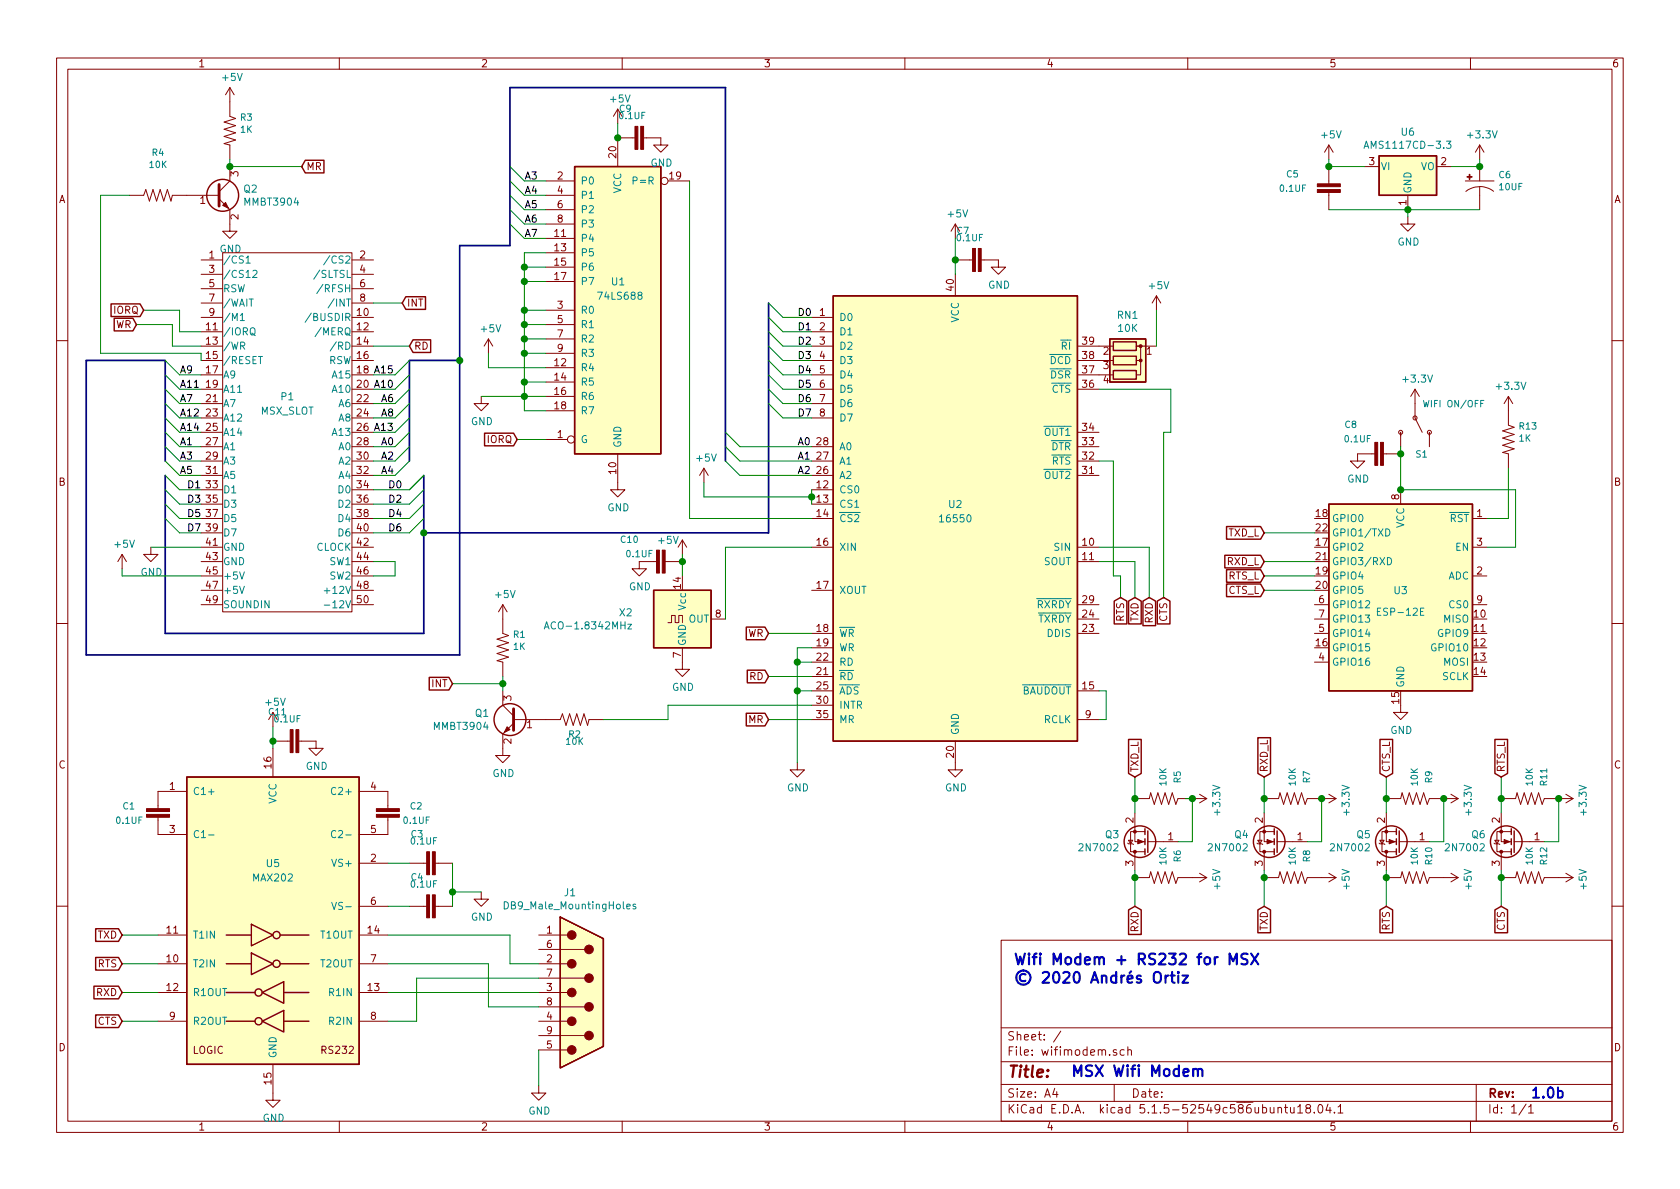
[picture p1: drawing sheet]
<svg xmlns="http://www.w3.org/2000/svg" width="297mm" height="210mm" viewBox="0 0 297 210" stroke-linecap="round" stroke-linejoin="round" font-family="sans-serif">
<g fill="none" stroke="#840000" stroke-width=".18">
<path d="M10 10.3h277v189.9h-277zM12 12.2h273v186.1h-273zM40.6 15.5v5.1l1.1 .3-2.1 .7 2.1 .6-2.1 .7 2.1 .6-2.1 .6 2.1 .7-2.1 .6 1 .2v2.6M40.6 15.5l-.7 1.3M40.6 15.5l.8 1.3M60 10.3v1.9M109.2 19.3l-.7 1.3M109.2 19.3v2.5M109.2 19.3l.8 1.3M110 10.3v1.9M160 10.3v1.9M210 10.3v1.9"/>
<path d="M260 10.3v1.9M22.9 34.5h2.5l.4-1 .6 2.1 .7-2.1 .6 2.1 .6-2.1 .7 2.1 .6-2.1 .6 2.1 .3-1.1h8.2M38.7 35.2l1.9 1.9v3.8h1.3l-1.3 1.3-1.2-1.3h1.2M40.6 29.5v2.5l-1.9 1.9M96.5 32h5.1M96.5 34.5h5.1M96.5 37.1h5.1M96.5 39.6h5.1M112.3 24.4h-3.1v5.1M113.8 24.4h3v1.2h1.3l-1.3 1.3-1.2-1.3h1.2M118.1 32h3.8M168.9 39.6v2.6"/>
<path d="M168.9 39.6l-.8 1.3M168.9 39.6l.8 1.3M234.9 25.6l-.7 1.3M234.9 25.6v2.6M234.9 29.5v3M234.9 34v3.1M234.9 25.6l.8 1.3M241.3 29.5h2.5M248.9 38.3v1.3h1.3l-1.3 1.3-1.3-1.3h1.3M248.9 34.5v2.6M254 29.5h2.5M259.1 32h5.1"/>
<path d="M259.2 33.9a4 4 0 0 1 2.4-.9v4.1M261.6 33a4.3 4.3 0 0 1 2.5 .8M261.6 25.6l-.7 1.3M261.6 25.6v2.6M261.6 29.5v2.5M261.6 25.6l.8 1.3M35.6 46h3.8M35.6 56.1h3.8M35.6 58.7h3.8M35.6 48.5h3.8M35.6 51h3.8M35.6 53.6h3.8"/>
<path d="M39.4 44.7h22.8v63.5h-22.8zM62.2 46h3.8M62.2 56.1h3.8M62.2 58.7h3.8M62.2 48.5h3.8M62.2 51h3.8M62.2 53.6h3.8M86.4 59.9l-.8 1.3M86.4 59.9v2.6M86.4 59.9l.7 1.3M96.5 42.2h5.1M96.5 44.7h5.1"/>
<path d="M96.5 47.2h5.1M96.5 49.8h5.1M96.5 54.9h5.1M96.5 57.4h5.1M96.5 59.9h5.1M143.5 56.1h3.8M143.5 58.7h3.8M168.9 46h3.1M168.9 48.5v3.8M173.5 46h3v1.2h1.3l-1.3 1.3-1.2-1.3h1.2M204.5 52.3l-.8 1.3M204.5 52.3v2.6"/>
<path d="M204.5 52.3l.7 1.3M10 60.2h2M35.6 79h3.8M35.6 61.2h3.8M35.6 76.4h3.8M35.6 68.8h3.8M35.6 66.3h3.8M35.6 63.7h3.8M35.6 71.4h3.8M35.6 73.9h3.8M62.2 79h3.8M62.2 61.2h3.8"/>
<path d="M62.2 76.4h3.8M62.2 68.8h3.8M62.2 66.3h3.8M62.2 63.7h3.8M62.2 71.4h3.8M62.2 73.9h3.8M85.1 70.1v1.3h1.3l-1.3 1.2-1.3-1.2h1.3M96.5 77.7h3.8M96.5 65h5.1M96.5 67.6h5.1M96.5 70.1h5.1M96.5 72.6h5.1"/>
<path d="M96.5 62.5h5.1M143.5 79h3.8M143.5 61.2h3.8M143.5 68.8h3.8M143.5 66.3h3.8M143.5 63.7h3.8M143.5 71.4h3.8M143.5 73.9h3.8M190.5 79h3.8M190.5 61.2h6.3M190.5 76.4h3.8M190.5 68.8h3.8"/>
<path d="M190.5 66.3h6.3M190.5 63.7h6.3M204.5 61.2h-3.6h.8v2.5h-.8h.8v2.6h-.8M247.6 76.4v2.6M250.2 68.8l-.8 1.3M250.2 68.8v5.1l1.3 2.5M250.2 68.8l.8 1.3M252.7 76.4v2.6M266.7 70.1v5.1l1 .4-2 .6 2 .6-2 .7 2 .6-2 .6 2 .7-2 .6 1 .3v2.5M266.7 70.1l-.8 1.3M266.7 70.1l.8 1.3M285 60.2h2"/>
<path d="M21.6 98l-.8 1.3M21.6 98v2.6M21.6 98l.8 1.3M26.7 96.8v1.2h1.2l-1.2 1.3-1.3-1.3h1.3M35.6 96.8h3.8M35.6 99.3h3.8M35.6 86.6h3.8M35.6 89.1h3.8M35.6 91.7h3.8M35.6 84.1h3.8M35.6 81.5h3.8M35.6 94.2h3.8"/>
<path d="M62.2 96.8h3.8M62.2 99.3h3.8M62.2 86.6h3.8M62.2 89.1h3.8M62.2 91.7h3.8M62.2 84.1h3.8M62.2 81.5h3.8M62.2 94.2h3.8M109.2 80.3v6.3h1.3l-1.3 1.3-1.3-1.3h1.3M116.1 99.3h-3.1v1.3h1.3l-1.3 1.2-1.2-1.2h1.2M117.6 99.3h3M120.6 95.5l-.7 1.3"/>
<path d="M120.6 95.5v2.5M120.6 95.5l.8 1.3M124.5 82.8l-.8 1.3M124.5 82.8v2.5M124.5 82.8l.7 1.3M143.5 96.8h3.8M143.5 86.6h3.8M143.5 89.1h3.8M143.5 91.7h3.8M143.5 84.1h3.8M143.5 81.5h3.8M190.5 96.8h3.8"/>
<path d="M190.5 99.3h3.8M190.5 84.1h3.8M190.5 81.5h3.8M243.1 80.3h-3.1v1.2h1.3l-1.3 1.3-1.2-1.3h1.2M244.6 80.3h3M247.6 86.6v2.5M260.3 96.8h2.6M260.3 91.7h2.6M10 110.3h2M35.6 104.4h3.8M35.6 106.9h3.8M35.6 101.8h3.8"/>
<path d="M62.2 104.4h3.8M62.2 106.9h3.8M62.2 101.8h3.8M88.9 106.9v5.1l1 .4-2 .6 2 .7-2 .6 2 .6-2 .7 2 .6-2 .6 1 .3v2.5M88.9 106.9l-.8 1.3M88.9 106.9l.8 1.3M118.1 110.1h.6v-1.3h.7v1.3h.6v-1.3h.6v1.3M120.6 114.5v3.9h1.3l-1.3 1.2-1.2-1.2h1.2M125.7 109.5h2.6M143.5 104.4h3.8M143.5 112h3.8M143.5 114.5h3.8"/>
<path d="M143.5 119.6h3.8M143.5 117.1h3.8M190.5 112h3.8M190.5 109.5h3.8M190.5 106.9h3.8M232.4 112h2.5M232.4 117.1h2.5M232.4 109.5h2.5M232.4 106.9h2.5M260.3 106.9h2.6M260.3 101.8h2.6M285 110.3h2"/>
<path d="M33 139.9h-5.1v3.1M48.3 126l-.8 1.2M48.3 126v2.5M48.3 132.3v5.1M48.3 126l.7 1.2M48.3 131.1h3M52.8 131.1h3.1v1.2h1.2l-1.2 1.3-1.3-1.3h1.3M63.5 139.9h5.1v3.1M88.9 122.2v2.5l1.9 1.9M90.8 127.9l-1.9 1.9v3.8h1.3l-1.3 1.3-1.3-1.3h1.3M90.8 127.2h8.3l.3-1 .7 2.1 .6-2.1 .6 2.1 .7-2.1 .6 2.1 .7-2.1 .6 2.1 .2-1.1h2.6M141 134.9v1.2h1.2l-1.2 1.3-1.3-1.3h1.3"/>
<path d="M143.5 127.2h3.8M143.5 122.2h3.8M143.5 124.7h3.8M168.9 131.1v5h1.3l-1.3 1.3-1.3-1.3h1.3M190.5 127.2h3.8M190.5 122.2h3.8M247.6 124.7v1.3h1.3l-1.3 1.2-1.2-1.2h1.2M27.9 144.5v3.1h5.1M63.5 152.6h5.1M68.6 144.5v3.1h-5.1M72.4 152.6h3M77 152.6h3"/>
<path d="M85.1 157.7v1.3h1.3l-1.3 1.3-1.3-1.3h1.3M199.4 149.1l.1 .1h.8l.1 .1M199.5 148.6h.8l-.4 .6zM200.7 143.8v5h1.7M200.7 141.2h2.5l.3-1 .6 2 .6-2 .7 2 .6-2 .6 2 .7-2 .6 2 .4-1h5.1M200.7 155.2h2.5l.3-1 .6 2 .6-2 .7 2 .6-2 .6 2 .7-2 .6 2 .4-1h5.1M200.7 150.6v3.3M202.4 147.1h-2.5v3.5h2.5M202.9 148.8h5.4M212.1 140.5l1.3 .7M212.1 154.4l1.3 .8M213.4 141.2l-1.3 .8"/>
<path d="M213.4 155.2l-1.3 .8M222.2 149.1l.2 .1h.7l.2 .1M222.4 148.6h.7l-.3 .6zM223.5 143.8v5h1.8M223.5 141.2h2.6l.2-1 .6 2 .7-2 .6 2 .7-2 .6 2 .6-2 .7 2 .3-1h5.1M223.5 155.2h2.6l.2-1 .6 2 .7-2 .6 2 .7-2 .6 2 .6-2 .7 2 .3-1h5.1M223.5 150.6v3.3M225.3 147.1h-2.5v3.5h2.5M225.8 148.8h5.3M234.9 154.4l1.3 .8M234.9 140.5l1.3 .7M236.2 155.2l-1.3 .8"/>
<path d="M236.2 141.2l-1.3 .8M243.8 149.1l.2 .1h.7l.2 .1M244 148.6h.7l-.4 .6zM245.1 143.8v5h1.8M245.1 150.6v3.3M245.1 141.2h2.5l.3-1 .6 2 .7-2 .6 2 .6-2 .7 2 .6-2 .6 2 .4-1h5.1M245.1 155.2h2.5l.3-1 .6 2 .7-2 .6 2 .6-2 .7 2 .6-2 .6 2 .4-1h5.1M246.9 147.1h-2.6v3.5h2.6M247.4 148.8h5.3M256.5 154.4l1.3 .8M256.5 140.5l1.3 .7M257.8 155.2l-1.3 .8"/>
<path d="M257.8 141.2l-1.3 .8M264.2 149.1l.1 .1h.7l.2 .1M264.3 148.6h.7l-.3 .6zM265.4 143.8v5h1.8M265.4 141.2h2.6l.2-1 .7 2 .6-2 .6 2 .7-2 .6 2 .6-2 .7 2 .3-1h5.1M265.4 155.2h2.6l.2-1 .7 2 .6-2 .6 2 .7-2 .6 2 .6-2 .7 2 .3-1h5.1M265.4 150.6v3.3M267.2 147.1h-2.5v3.5h2.5M267.7 148.8h5.3M276.9 140.5l1.2 .7M276.9 154.4l1.2 .8M278.1 141.2l-1.2 .8"/>
<path d="M278.1 155.2l-1.2 .8M10 160.2h2M27.9 165.3h5.1M27.9 170.4h5.1M27.9 175.5h5.1M63.5 165.3h5.1M63.5 170.4h5.1M63.5 175.5h5.1M63.5 160.3h5.1M72.4 160.3h3M77 160.3h3M95.2 165.3h5.1"/>
<path d="M95.2 167.9h8.2M95.2 170.4h5.1M95.2 173h8.2M95.2 175.5h5.1M95.2 178h8.2M177 166.3h108v32h-108zM285 160.2h2M27.9 180.6h5.1M48.3 188.2v6.4h1.2l-1.2 1.2-1.3-1.2h1.3M60 198.3v1.9M63.5 180.6h5.1M95.2 192v1.3h1.3l-1.3 1.3-1.2-1.3h1.2"/>
<path d="M95.2 180.6h5.1M95.2 183.1h8.2M95.2 185.7h5.1M110 198.3v1.9M160 198.3v1.9M177 194.8h108M177 191.8h108M177 187.8h108M177 181.8h108M186.5 192.5l-.4 1h1M186.8 193v1M187.6 182.3l-1.3 2"/>
<path d="M197 191.8v3M197.4 185.7a.37 .37 0 0 0-.6 .1l.1 .2 .5 .2 .1 .1-.2 .3-.5-.1M198.8 185.7l-.5-.1-.3 .3 .1 .6 .2 .1 .5-.1M199.4 185.7h.1a.37 .37 0 0 1 .6 .1v.8M199.4 185.1v1.5M210 198.3v1.9M226 196l.2-.2 .3 .1 .1 .9M227.1 195.8h.6M227.3 195.3v1.3l.4 .2M228.2 195.8v.9l.4 .1 .2-.1M228.8 195.8v1M229.4 195.8l.5-.5v1.5"/>
<path d="M229.4 196.8h.9M231.2 196l-.3-.2v-.3a.48 .48 0 0 1 .7-.1l.1 .2-.1 .3-.6 .1-.1 .3v.4l.3 .1 .4-.1 .1-.2v-.2l-.3-.3M232.4 196.7v.1M233.1 195.5l.3-.2a.8 .8 0 0 1 .5 .8 .8 .8 0 0 1-.5 .7l-.3-.1-.1-.4zM234.8 195.2l-.4 1.1h1M235.2 195.8v1M235.9 196.7v.1M236.6 195.8l.4-.5v1.5M236.6 196.8h.8M260 198.3v1.9M261 191.8v6.5M269.8 195.2l-1.2 2"/>
<path d="M270.3 195.8l.4-.5v1.5M270.3 196.8h.8"/>
<circle cx="117.5" cy="32" r=".63"/>
<circle cx="101" cy="77.7" r=".63"/>
<circle cx="247.6" cy="76.4" r=".36"/>
<circle cx="250.2" cy="73.9" r=".36"/>
<circle cx="252.7" cy="76.4" r=".36"/>
</g>
<g fill="#840000" stroke="#840000" stroke-width=".18">
<path d="M259.4 31.2h.9v.1h-.9z"/>
<path d="M259.8 30.8h.1v.9h-.1z"/>
<path d="M232.9 33.5h4.1v.5h-4.1z"/>
<path d="M232.9 32.5h4.1v.5h-4.1z"/>
<path d="M66.5 144h4.1v.5h-4.1z"/>
<path d="M66.5 143h4.1v.5h-4.1z"/>
<path d="M76.5 150.6h.5v4.1h-.5z"/>
<path d="M75.4 150.6h.5v4.1h-.5z"/>
<path d="M76.5 158.2h.5v4.1h-.5z"/>
<path d="M75.4 158.2h.5v4.1h-.5z"/>
<path d="M113.3 22.3h.5v4.1h-.5z"/>
<path d="M112.3 22.3h.5v4.1h-.5z"/>
<path d="M52.3 129h.5v4.1h-.5z"/>
<path d="M51.3 129h.5v4.1h-.5z"/>
<path d="M173 43.9h.5v4.1h-.5z"/>
<path d="M172 43.9h.5v4.1h-.5z"/>
<path d="M245.6 148.5l1 .3-1 .4z"/>
<path d="M201.2 148.5l1 .3-1 .4z"/>
<path d="M224 148.5l1 .3-1 .4z"/>
<path d="M265.9 148.5l1.1 .3-1.1 .4z"/>
<path d="M89.7 128.5l.5 .5-1 .5z"/>
<path d="M39.9 35.8l.5 1-1-.5z"/>
<path d="M25.9 144h4.1v.5h-4.1z"/>
<path d="M25.9 143h4.1v.5h-4.1z"/>
<path d="M244.1 78.2h.5v4.1h-.5z"/>
<path d="M243.1 78.2h.5v4.1h-.5z"/>
<path d="M117.1 97.3h.5v4h-.5z"/>
<path d="M116.1 97.3h.5v4h-.5z"/>
<circle cx="101.1" cy="165.3" r=".76"/>
<circle cx="101.1" cy="170.4" r=".76"/>
<circle cx="101.1" cy="175.5" r=".76"/>
<circle cx="101.1" cy="180.6" r=".76"/>
<circle cx="101.1" cy="185.7" r=".76"/>
<circle cx="104.1" cy="167.9" r=".76"/>
<circle cx="104.1" cy="173" r=".76"/>
<circle cx="104.1" cy="178" r=".76"/>
<circle cx="104.1" cy="183.1" r=".76"/>
<circle cx="201.7" cy="61.2" r=".25"/>
<circle cx="201.7" cy="63.7" r=".25"/>
<circle cx="245.1" cy="147.1" r=".25"/>
<circle cx="245.1" cy="150.6" r=".25"/>
<circle cx="200.7" cy="147.1" r=".25"/>
<circle cx="200.7" cy="150.6" r=".25"/>
<circle cx="223.5" cy="147.1" r=".25"/>
<circle cx="223.5" cy="150.6" r=".25"/>
<circle cx="265.4" cy="147.1" r=".25"/>
<circle cx="265.4" cy="150.6" r=".25"/>
</g>
<g fill="#ffffc2" stroke="#ffffc2" stroke-width=".18">
<path d="M243.8 27.6h10.2v6.9h-10.2z"/>
<path d="M99.1 162.2l7.6 3.8v19l-7.6 3.8z"/>
<path d="M147.3 52.3h43.2v78.8h-43.2z"/>
<path d="M196.2 59.9h6.4v7.7h-6.4z"/>
<path d="M115.6 104.4h10.1v10.1h-10.1z"/>
<path d="M234.9 89.1h25.4v33.1h-25.4z"/>
<path d="M33 137.4h30.5v50.8h-30.5z"/>
<path d="M101.6 29.5h15.2v50.8h-15.2z"/>
</g>
<g fill="none" stroke="#840000" stroke-width=".25">
<path d="M54 28.3h3.3v2.3h-3.3l-.7-1.1zM101.6 29.5h15.2v50.8h-15.2zM243.8 27.6h10.2v6.9h-10.2zM19.6 53.7h5.2l.6 1.2-.6 1.1h-5.2zM20.2 56.3h3.3l.6 1.1-.6 1.1h-3.3zM71.8 52.5h3.4v2.2h-3.4l-.7-1.1zM147.3 52.3h43.2v78.8h-43.2zM196.2 59.9h6.4v7.7h-6.4zM73 60.1h3.1v2.2h-3.1l-.6-1.1zM85.7 76.6h5.1l.6 1.1-.6 1.1h-5.1zM196.8 60.4h4.1v1.6h-4.1zM196.8 63h4.1v1.5h-4.1z"/>
<path d="M196.8 65.5h4.1v1.6h-4.1zM216.6 98.2h6.3l.6 1.1-.6 1.1h-6.3zM216.9 93.1h6l.6 1.1-.6 1.1h-6zM234.9 89.1h25.4v33.1h-25.4zM75.9 119.8h3.5l.6 1.1-.6 1.1h-3.5zM115.6 104.4h10.1v10.1h-10.1zM132 110.9h3.3l.6 1.1-.6 1.1h-3.3zM132.1 118.5h3.2l.6 1.1-.6 1.1h-3.2zM197 106.3l1.1-.6 1.1 .6v4h-2.2zM199.5 106.3l1.2-.6 1.1 .6v4h-2.3zM202.1 106.3l1.1-.6 1.1 .6v4.3h-2.2zM204.6 106.3l1.1-.6 1.2 .6v4h-2.3z"/>
<path d="M216.9 103.3h6l.6 1.1-.6 1.1h-6zM216.9 100.7h6l.6 1.1-.6 1.2h-6zM33 137.4h30.5v50.8h-30.5zM132 126.1h3.3l.6 1.1-.6 1.2h-3.3zM199.5 130.8h2.3v6l-1.1 .6-1.2-.6zM222.4 130.4h2.2v6.4l-1.1 .6-1.1-.6zM244 130.8h2.2v6l-1.1 .6-1.1-.6zM264.3 130.8h2.2v6l-1.1 .6-1.1-.6zM202.4 146.6v1M202.4 148.3v1M202.4 150.1v1M202.9 146.9v3.8"/>
<path d="M225.3 146.6v1M225.3 148.3v1M225.3 150.1v1M225.8 146.9v3.8M246.9 146.6v1M246.9 148.3v1M246.9 150.1v1M247.4 146.9v3.8M267.2 146.6v1M267.2 148.3v1M267.2 150.1v1M267.7 146.9v3.8"/>
<path d="M16.6 174.4h4.4l.6 1.1-.6 1.1h-4.4zM16.9 164.2h4.1l.6 1.1-.6 1.2h-4.1zM16.9 169.3h4.1l.6 1.1-.6 1.1h-4.1zM16.9 179.5h4.1l.6 1.1-.6 1.1h-4.1zM40 170.4h4.4M40 165.3h4.4M40 175.5h5.1M44.4 168.5l3.9 1.9-3.9 1.9zM44.4 163.4l3.9 1.9-3.9 2zM46.4 175.5l3.8-1.9v3.8zM49.5 170.4h5.1M49.5 165.3h5.1"/>
<path d="M50.2 175.5h4.4M99.1 162.2l7.6 3.8v19l-7.6 3.8zM199.5 160.9l1.2-.6 1.1 .6v4.3h-2.3zM222.4 160.9l1.1-.6 1.1 .6v4h-2.2zM244 160.9l1.1-.6 1.1 .6v4h-2.2zM264.3 160.9l1.1-.6 1.1 .6v4h-2.2zM40 180.6h5.1M46.4 180.6l3.8-1.9v3.8zM50.2 180.6h4.4"/>
<circle cx="39.4" cy="34.5" r="2.82"/>
<circle cx="90.2" cy="127.2" r="2.82"/>
<circle cx="201.5" cy="148.8" r="2.79"/>
<circle cx="224.4" cy="148.8" r="2.79"/>
<circle cx="246" cy="148.8" r="2.79"/>
<circle cx="266.3" cy="148.8" r="2.79"/>
<circle cx="45.7" cy="175.5" r=".63"/>
<circle cx="48.9" cy="165.3" r=".63"/>
<circle cx="48.9" cy="170.4" r=".63"/>
<circle cx="45.7" cy="180.6" r=".63"/>
</g>
<g fill="none" stroke="#008484" stroke-width=".18">
<path d="M241.2 26.2l.4-1.2 .4 1.2M241.3 25.9h.6M255.8 25h.7l-.4 .4 .4 .2v.4l-.2 .2-.5-.1M42.5 55.8l.3-.4v1.3M42.5 56.7h.7M43.5 45.6l.4-.3v1.2M43.5 46.5h.7M44.3 58.1a.45 .45 0 0 1 .7 0 .88 .88 0 0 1-.2 1.1h-.4a1.07 1.07 0 0 1-.1-1.1zM44.5 58.9l.6 .5M44.7 47.9l.5-.1 .2 .4v.2l-.7 .7h.7M55 55.4l-1.1 1.6M56.8 57.9l-1.1 1.6"/>
<path d="M57.1 50.3l-1.1 1.6M58.3 45.2l-1.1 1.6M59.1 52.8l-1.1 1.7M45.7 63h.7M59.5 60.4l-1.1 1.7M245 93.5a.64 .64 0 0 1 .7 .7 .64 .64 0 0 1-.7 .6zM245.3 98.6a.64 .64 0 0 1 .8 .6 .64 .64 0 0 1-.8 .7zM42.4 101.1l.4 1.3 .4-1.3M42.4 103.7l.4 1.2 .4-1.2M57.3 107h1M57.3 104.5h1M96.2 111.2l.4-1.2 .5 1.2"/>
<path d="M96.4 110.9h.6M111 110.4h.7l-.7 .8h.7M251.8 107.5h-.6v1.3h.6M59.4 139.4a.5 .5 0 0 0-.7 0 .5 .5 0 0 0-.1 .6 .45 .45 0 0 0 .2 .5 .45 .45 0 0 0 .6-.1M36.9 147.6h.9M58.6 159.6l.5 1.2 .4-1.2M59.4 147a.5 .5 0 0 0-.7 0 .5 .5 0 0 0-.1 .6 .45 .45 0 0 0 .2 .5 .45 .45 0 0 0 .6-.1M89.2 159.5a.64 .64 0 0 1 .7 .6 .64 .64 0 0 1-.7 .6zM112.4 159.9h-.3l-.2 .2 .1 .1 .4 .2v.3h-.5M110.8 160.3l.6-.1v-.3h-.4l-.2 .2 .1 .6h.5"/>
</g>
<path d="M38.7 32.6v3.8M90.8 125.3v3.9" fill="none" stroke="#840000" stroke-width=".51"/>
<path d="M135.9 53.6v40.6h-61M81.3 63.7h-8.9v17.8M29.2 84.1v27.9h45.7v-27.9M29.2 81.5v-17.8h-14v52.1h66.1v-72.4h8.9v-27.9h38.1v66" fill="none" stroke="#000084" stroke-width=".3"/>
<g fill="none" stroke="#008400" stroke-width=".18">
<path d="M22.9 34.5h-5.1v28h17.8v1.2M40.6 28.2v1.3h12.7M90.2 34.5l2.5 2.6h3.8M90.2 29.5l2.5 2.5h3.8M90.2 32l2.5 2.5h3.8M90.2 37.1l2.5 2.5h3.8M90.2 39.6l2.5 2.6h3.8M109.2 21.8v2.6M121.9 32v59.7h21.6M234.9 28.2v1.3h6.4M234.9 37.1h26.7M248.9 37.1v1.2"/>
<path d="M261.6 28.2v1.3h-5.1M24.1 57.4h6.4v3.8h5.1M25.4 54.9h6.3v3.8h3.9M66 53.6h5.1M92.7 54.9h3.8M92.7 49.8h3.8M92.7 47.2h3.8M92.7 57.4h3.8M92.7 59.9h3.8M96.5 44.7h-3.8v27.9h3.8M135.9 58.7l2.5 2.5h5.1M135.9 53.6l2.5 2.5h5.1"/>
<path d="M135.9 56.1l2.5 2.6h5.1M168.9 42.2v6.3M204.5 54.9v6.3M29.2 66.3l2.5 2.5h3.9M29.2 73.9l2.5 2.5h3.9M29.2 79l2.5 2.5h3.9M29.2 68.8l2.5 2.6h3.9M29.2 71.4l2.5 2.5h3.9M29.2 63.7l2.5 2.6h3.9M29.2 76.4l2.5 2.6h3.9M66 61.2h6.4M72.4 66.3l-2.6 2.5h-3.8"/>
<path d="M72.4 73.9l-2.6 2.5h-3.8M72.4 79l-2.6 2.5h-3.8M72.4 68.8l-2.6 2.6h-3.8M72.4 71.4l-2.6 2.5h-3.8M72.4 63.7l-2.6 2.6h-3.8M72.4 76.4l-2.6 2.6h-3.8M85.1 70.1h11.4M86.4 62.5v2.5h10.1M91.4 77.7h5.1M92.7 62.5h3.8M92.7 67.6h3.8M128.3 79l2.5 2.5h12.7"/>
<path d="M128.3 76.4l2.5 2.6h12.7M135.9 66.3l2.5 2.5h5.1M135.9 68.8l2.5 2.6h5.1M135.9 71.4l2.5 2.5h5.1M135.9 63.7l2.5 2.6h5.1M135.9 61.2l2.5 2.5h5.1M194.3 68.8h12.7v7.6h-1.3v29.3M247.6 79v7.6h20.4v10.2h-5.1M26.7 96.8h8.9M29.2 81.5l2.5 2.6h3.9M29.2 89.1l2.5 2.6h3.9M29.2 84.1l2.5 2.5h3.9"/>
<path d="M29.2 91.7l2.5 2.5h3.9M29.2 86.6l2.5 2.5h3.9M66 99.3h3.8v2.5h-3.8M72.4 81.5l-2.6 2.6h-3.8M74.9 89.1l-2.5 2.6h-6.4M74.9 84.1l-2.5 2.5h-6.4M74.9 91.7l-2.5 2.5h-6.4M74.9 86.6l-2.5 2.5h-6.4M120.6 98v3.8M124.5 85.3v2.6h19M128.3 81.5l2.5 2.6h12.7M143.5 96.8h-15.2v12.7"/>
<path d="M143.5 86.6v2.5M194.3 81.5h2.5v20.3h1.3v3.9M194.3 96.8h8.9v8.9M194.3 99.3h6.4v6.4M223.5 99.3h8.9M223.5 94.2h8.9M266.7 82.8v8.9h-3.8M21.6 100.6v1.2h14M88.9 119.6v2.6M135.9 112h7.6M135.9 119.6h7.6M141 117.1h2.5"/>
<path d="M143.5 114.5h-2.5v20.4M223.5 101.8h8.9M223.5 104.4h8.9M48.3 128.5v3.8M80 120.9h8.9M135.9 127.2h7.6M141 122.2h2.5M143.5 124.7h-25.4v2.5h-11.4M194.3 122.2h1.3v5h-1.3M200.7 137.4v6.4M223.5 137.4v6.4M245.1 137.4v6.4"/>
<path d="M265.4 137.4v6.4M68.6 152.6h3.8M80 157.7h5.1M80 152.6v7.7M200.7 153.9v6.4M209.5 141.2h1.3v7.6h-2.5M223.5 153.9v6.4M233.7 141.2v7.6h-2.6M245.1 153.9v6.4M255.3 141.2v7.6h-2.6M265.4 153.9v6.4M275.6 141.2v7.6h-2.6"/>
<path d="M21.6 165.3h6.3M21.6 170.4h6.3M21.6 175.5h6.3M68.6 165.3h21.6v5.1h5M68.6 170.4h17.8v7.6h8.8M68.6 175.5h26.6M68.6 160.3h3.8M95.2 173h-21.5v7.6h-5.1M21.6 180.6h6.3M95.2 185.7v6.3"/>
</g>
<g fill="none" stroke="#0000c2" stroke-width=".38">
<path d="M204.1 172.2a.64 .64 0 0 1 .7-.3 .64 .64 0 0 1 .5 .6v.6a.64 .64 0 0 1-.7 .7 .64 .64 0 0 1-.6-.7zM206.1 172.5v1.3M206.6 172.5l-.4 .1-.1 .3M207 172.5h.7M207.2 171.9v1.6l.1 .2 .4 .1M208.3 171.9v.1h.1l-.1-.1v.2M208.3 172.5v1.3M209.1 172.5h1l-1 1.3h1M217.4 170.5v-1.9l.6 1.4 .7-1.4v1.9M220.6 168.7l-.3-.1-.6 .1a.44 .44 0 0 0-.2 .5 .44 .44 0 0 0 .4 .3 .67 .67 0 0 1 .7 .5 .45 .45 0 0 1-.4 .5l-.7-.1M221.2 168.6l1.3 1.9M222.5 168.6l-1.3 1.9"/>
<path d="M211 189.2a.48 .48 0 0 1 .7-.1l.1 1.2M211.8 189.3a.43 .43 0 0 1 .7-.2l.1 1.2"/>
</g>
<g fill="#008400" stroke="#008400" stroke-width=".25">
<circle cx="92.7" cy="49.8" r=".51"/>
<circle cx="247.7" cy="86.6" r=".51"/>
<circle cx="109.2" cy="24.4" r=".51"/>
<circle cx="168.9" cy="46" r=".51"/>
<circle cx="48.3" cy="131.1" r=".51"/>
<circle cx="235" cy="29.5" r=".51"/>
<circle cx="92.7" cy="54.9" r=".51"/>
<circle cx="141" cy="117.1" r=".51"/>
<circle cx="92.7" cy="70.1" r=".51"/>
<circle cx="92.7" cy="67.6" r=".51"/>
<circle cx="92.7" cy="62.5" r=".51"/>
<circle cx="40.6" cy="29.5" r=".51"/>
<circle cx="248.9" cy="37.1" r=".51"/>
<circle cx="261.6" cy="29.5" r=".51"/>
<circle cx="80" cy="157.7" r=".51"/>
<circle cx="245.1" cy="141.2" r=".51"/>
<circle cx="81.3" cy="63.7" r=".51"/>
<circle cx="200.7" cy="155.2" r=".51"/>
<circle cx="74.9" cy="94.2" r=".51"/>
<circle cx="200.7" cy="141.2" r=".51"/>
<circle cx="210.8" cy="141.2" r=".51"/>
<circle cx="247.7" cy="80.3" r=".51"/>
<circle cx="223.5" cy="141.2" r=".51"/>
<circle cx="92.7" cy="47.2" r=".51"/>
<circle cx="223.5" cy="155.2" r=".51"/>
<circle cx="88.9" cy="120.9" r=".51"/>
<circle cx="92.7" cy="59.9" r=".51"/>
<circle cx="92.7" cy="57.4" r=".51"/>
<circle cx="245.1" cy="155.2" r=".51"/>
<circle cx="265.4" cy="141.2" r=".51"/>
<circle cx="265.4" cy="155.2" r=".51"/>
<circle cx="233.7" cy="141.2" r=".51"/>
<circle cx="141" cy="122.2" r=".51"/>
<circle cx="120.7" cy="99.3" r=".51"/>
<circle cx="255.3" cy="141.2" r=".51"/>
<circle cx="143.5" cy="87.9" r=".51"/>
<circle cx="275.6" cy="141.2" r=".51"/>
</g>
<text font-size="2.8" fill="#840000" x="178" y="190.5">Title:</text>
<g font-size="2.7" fill="#0000c2">
<text x="179.1" y="170.6">Wifi Modem + RS232 for MSX</text>
<text x="179.1" y="173.9">© 2020 Andrés Ortiz</text>
<text x="189.2" y="190.4">MSX Wifi Modem</text>
</g>
<text font-size="2.5" fill="#0000c2" x="270.5" y="194.2">1.0b</text>
<g font-size="2.1" fill="#840000">
<text x="178" y="184">Sheet: /</text>
<text x="178" y="186.7">File: wifimodem.sch</text>
<text x="178" y="196.9">KiCad E.D.A. kicad 5.1.5-52549c586ubuntu18.04.1</text>
<text x="178" y="194.1">Size: A4</text>
<text x="200" y="194.1">Date:</text>
<text x="263" y="194.1">Rev:</text>
<text x="263" y="196.9">Id: 1/1</text>
</g>
<g font-size="1.8" fill="#840000">
<text x="35" y="11.9">1</text>
<text x="85" y="11.9">2</text>
<text x="135" y="11.9">3</text>
<text x="185" y="11.9">4</text>
<text x="235" y="11.9">5</text>
<text x="285" y="11.9">6</text>
<text x="109" y="27.9" transform="rotate(-90 109 27.9)">20</text>
<text x="242.1" y="29.2">3</text>
<text x="254.8" y="29.2">2</text>
<text x="10.4" y="35.9">A</text>
<text x="42.2" y="31.2" transform="rotate(-90 42.2 31.2)">3</text>
<text x="54.1" y="30.1">MR</text>
<text x="98.6" y="31.7">2</text>
<text x="98.6" y="34.3">4</text>
<text x="118.4" y="31.7">19</text>
<text x="285.4" y="35.9">A</text>
<text x="35.4" y="36.1">1</text>
<text x="42.2" y="38.8" transform="rotate(-90 42.2 38.8)">2</text>
<text x="98.1" y="41.9">11</text>
<text x="98.6" y="36.8">6</text>
<text x="98.6" y="39.4">8</text>
<text x="248.7" y="36.3" transform="rotate(-90 248.7 36.3)">1</text>
<text x="37" y="45.7">1</text>
<text x="63.7" y="45.7">2</text>
<text x="98.1" y="44.4">13</text>
<text x="98.1" y="47">15</text>
<text x="37" y="48.3">3</text>
<text x="37" y="50.8">5</text>
<text x="37" y="53.3">7</text>
<text x="63.7" y="48.3">4</text>
<text x="63.7" y="50.8">6</text>
<text x="63.7" y="53.3">8</text>
<text x="98.1" y="49.5">17</text>
<text x="168.7" y="51.4" transform="rotate(-90 168.7 51.4)">40</text>
<text x="20.1" y="55.5">IORQ</text>
<text x="20.4" y="58">WR</text>
<text x="36.5" y="58.4">11</text>
<text x="37" y="55.9">9</text>
<text x="63.2" y="55.9">10</text>
<text x="63.2" y="58.4">12</text>
<text x="71.9" y="54.2">INT</text>
<text x="98.6" y="54.6">3</text>
<text x="98.6" y="57.1">5</text>
<text x="98.6" y="59.7">7</text>
<text x="144.9" y="55.9">1</text>
<text x="144.9" y="58.4">2</text>
<text x="36.5" y="61">13</text>
<text x="36.5" y="63.5">15</text>
<text x="63.2" y="61">14</text>
<text x="63.2" y="63.5">16</text>
<text x="73.2" y="61.8">RD</text>
<text x="98.1" y="64.8">12</text>
<text x="98.6" y="62.2">9</text>
<text x="144.9" y="61">3</text>
<text x="144.9" y="63.5">4</text>
<text x="191.4" y="63.5">38</text>
<text x="191.4" y="61">39</text>
<text x="195.1" y="62.7">2</text>
<text x="195.1" y="65.3">3</text>
<text x="202.7" y="62.7">1</text>
<text x="36.5" y="71.1">21</text>
<text x="36.5" y="66">17</text>
<text x="36.5" y="68.6">19</text>
<text x="63.2" y="71.1">22</text>
<text x="98.1" y="67.3">14</text>
<text x="98.1" y="69.8">16</text>
<text x="144.9" y="66">5</text>
<text x="144.9" y="68.6">6</text>
<text x="144.9" y="71.1">7</text>
<text x="191.4" y="68.6">36</text>
<text x="191.4" y="66">37</text>
<text x="195.1" y="67.8">4</text>
<text x="36.5" y="73.7">23</text>
<text x="36.5" y="76.2">25</text>
<text x="63.2" y="73.7">24</text>
<text x="98.1" y="72.4">18</text>
<text x="98.6" y="77.5">1</text>
<text x="144.9" y="73.7">8</text>
<text x="191.4" y="76.2">34</text>
<text x="36.5" y="83.8">31</text>
<text x="36.5" y="78.7">27</text>
<text x="36.5" y="81.3">29</text>
<text x="63.2" y="81.3">30</text>
<text x="63.2" y="83.8">32</text>
<text x="63.2" y="78.7">28</text>
<text x="86.1" y="78.4">IORQ</text>
<text x="109" y="83.8" transform="rotate(-90 109 83.8)">10</text>
<text x="144.4" y="83.8">26</text>
<text x="144.4" y="81.3">27</text>
<text x="144.4" y="78.7">28</text>
<text x="191.4" y="83.8">31</text>
<text x="191.4" y="81.3">32</text>
<text x="191.4" y="78.7">33</text>
<text x="10.4" y="85.9">B</text>
<text x="36.5" y="86.4">33</text>
<text x="36.5" y="88.9">35</text>
<text x="63.2" y="86.4">34</text>
<text x="63.2" y="88.9">36</text>
<text x="144.4" y="86.4">12</text>
<text x="144.4" y="88.9">13</text>
<text x="247.4" y="88.4" transform="rotate(-90 247.4 88.4)">8</text>
<text x="285.4" y="85.9">B</text>
<text x="36.5" y="91.4">37</text>
<text x="36.5" y="94">39</text>
<text x="63.2" y="94">40</text>
<text x="63.2" y="91.4">38</text>
<text x="144.4" y="91.4">14</text>
<text x="217.1" y="94.9">TXD_L</text>
<text x="232.7" y="91.4">18</text>
<text x="232.7" y="94">22</text>
<text x="261.1" y="91.4">1</text>
<text x="36.5" y="96.5">41</text>
<text x="36.5" y="99.1">43</text>
<text x="36.5" y="101.6">45</text>
<text x="63.2" y="96.5">42</text>
<text x="63.2" y="99.1">44</text>
<text x="63.2" y="101.6">46</text>
<text x="144.4" y="96.5">16</text>
<text x="191.4" y="96.5">10</text>
<text x="191.4" y="99.1">11</text>
<text x="216.9" y="99.9">RXD_L</text>
<text x="232.7" y="96.5">17</text>
<text x="232.7" y="101.6">19</text>
<text x="232.7" y="99.1">21</text>
<text x="261.1" y="101.6">2</text>
<text x="261.1" y="96.5">3</text>
<text x="36.5" y="104.1">47</text>
<text x="36.5" y="106.7">49</text>
<text x="63.2" y="106.7">50</text>
<text x="63.2" y="104.1">48</text>
<text x="120.4" y="104.1" transform="rotate(-90 120.4 104.1)">14</text>
<text x="144.4" y="104.1">17</text>
<text x="191.4" y="106.7">29</text>
<text x="217.1" y="105">CTS_L</text>
<text x="217.1" y="102.5">RTS_L</text>
<text x="232.7" y="104.1">20</text>
<text x="233.2" y="106.7">6</text>
<text x="261.1" y="106.7">9</text>
<text x="126.5" y="109.2">8</text>
<text x="132.2" y="112.6">WR</text>
<text x="144.4" y="111.8">18</text>
<text x="191.4" y="111.8">23</text>
<text x="191.4" y="109.2">24</text>
<text x="198.8" y="110" transform="rotate(-90 198.8 110)">RTS</text>
<text x="201.3" y="110" transform="rotate(-90 201.3 110)">TXD</text>
<text x="203.8" y="110.2" transform="rotate(-90 203.8 110.2)">RXD</text>
<text x="206.4" y="110" transform="rotate(-90 206.4 110)">CTS</text>
<text x="233.2" y="111.8">5</text>
<text x="233.2" y="109.2">7</text>
<text x="260.7" y="109.2">10</text>
<text x="260.7" y="111.8">11</text>
<text x="120.4" y="116.3" transform="rotate(-90 120.4 116.3)">7</text>
<text x="144.4" y="114.3">19</text>
<text x="144.4" y="119.4">21</text>
<text x="144.4" y="116.8">22</text>
<text x="232.7" y="114.3">16</text>
<text x="233.2" y="116.8">4</text>
<text x="260.7" y="114.3">12</text>
<text x="260.7" y="116.8">13</text>
<text x="260.7" y="119.4">14</text>
<text x="76.4" y="121.5">INT</text>
<text x="90.4" y="123.9" transform="rotate(-90 90.4 123.9)">3</text>
<text x="132.5" y="120.3">RD</text>
<text x="144.4" y="121.9">25</text>
<text x="144.4" y="124.5">30</text>
<text x="191.4" y="121.9">15</text>
<text x="247.4" y="124.4" transform="rotate(-90 247.4 124.4)">15</text>
<text x="90.4" y="131.5" transform="rotate(-90 90.4 131.5)">2</text>
<text x="93.2" y="128.8">1</text>
<text x="132.4" y="127.9">MR</text>
<text x="144.4" y="127">35</text>
<text x="191.9" y="127">9</text>
<text x="10.4" y="135.9">C</text>
<text x="48" y="135.8" transform="rotate(-90 48 135.8)">16</text>
<text x="168.7" y="133.9" transform="rotate(-90 168.7 133.9)">20</text>
<text x="201.3" y="136.6" transform="rotate(-90 201.3 136.6)">TXD_L</text>
<text x="224.2" y="136.6" transform="rotate(-90 224.2 136.6)">RXD_L</text>
<text x="245.7" y="136.6" transform="rotate(-90 245.7 136.6)">CTS_L</text>
<text x="266.1" y="136.6" transform="rotate(-90 266.1 136.6)">RTS_L</text>
<text x="285.4" y="135.9">C</text>
<text x="30" y="139.7">1</text>
<text x="65.6" y="139.7">4</text>
<text x="30" y="147.3">3</text>
<text x="65.6" y="147.3">5</text>
<text x="200.4" y="145.5" transform="rotate(-90 200.4 145.5)">2</text>
<text x="206.5" y="148.6">1</text>
<text x="223.3" y="145.5" transform="rotate(-90 223.3 145.5)">2</text>
<text x="229.4" y="148.6">1</text>
<text x="244.9" y="145.5" transform="rotate(-90 244.9 145.5)">2</text>
<text x="251" y="148.6">1</text>
<text x="265.2" y="145.5" transform="rotate(-90 265.2 145.5)">2</text>
<text x="271.3" y="148.6">1</text>
<text x="65.6" y="152.4">2</text>
<text x="200.4" y="153.1" transform="rotate(-90 200.4 153.1)">3</text>
<text x="223.3" y="153.1" transform="rotate(-90 223.3 153.1)">3</text>
<text x="244.9" y="153.1" transform="rotate(-90 244.9 153.1)">3</text>
<text x="265.2" y="153.1" transform="rotate(-90 265.2 153.1)">3</text>
<text x="65.6" y="160">6</text>
<text x="17.3" y="166">TXD</text>
<text x="29.5" y="165.1">11</text>
<text x="65.1" y="165.1">14</text>
<text x="96.7" y="165.1">1</text>
<text x="96.7" y="167.6">6</text>
<text x="201.3" y="164.8" transform="rotate(-90 201.3 164.8)">RXD</text>
<text x="224.2" y="164.6" transform="rotate(-90 224.2 164.6)">TXD</text>
<text x="245.7" y="164.6" transform="rotate(-90 245.7 164.6)">RTS</text>
<text x="266.1" y="164.6" transform="rotate(-90 266.1 164.6)">CTS</text>
<text x="17.3" y="171.1">RTS</text>
<text x="29.5" y="170.2">10</text>
<text x="65.6" y="170.2">7</text>
<text x="96.7" y="170.2">2</text>
<text x="96.7" y="172.7">7</text>
<text x="17.1" y="176.1">RXD</text>
<text x="29.5" y="175.3">12</text>
<text x="65.1" y="175.3">13</text>
<text x="96.7" y="175.3">3</text>
<text x="96.7" y="177.8">8</text>
<text x="10.4" y="185.9">D</text>
<text x="17.3" y="181.2">CTS</text>
<text x="30" y="180.3">9</text>
<text x="65.6" y="180.3">8</text>
<text x="96.7" y="180.3">4</text>
<text x="96.7" y="185.4">5</text>
<text x="96.7" y="182.9">9</text>
<text x="285.4" y="185.9">D</text>
<text x="34" y="186.4">LOGIC</text>
<text x="48" y="191.7" transform="rotate(-90 48 191.7)">15</text>
<text x="57" y="186.4">RS232</text>
<text x="35" y="199.9">1</text>
<text x="85" y="199.9">2</text>
<text x="135" y="199.9">3</text>
<text x="185" y="199.9">4</text>
<text x="235" y="199.9">5</text>
<text x="285" y="199.9">6</text>
</g>
<g font-size="1.8" fill="#008484">
<text x="39.4" y="14.3">+5V</text>
<text x="108" y="18.1">+5V</text>
<text x="247.8" y="24">U6</text>
<text x="115" y="29.5">GND</text>
<text x="233.7" y="24.5">+5V</text>
<text x="242.2" y="26.3">AMS1117CD-3.3</text>
<text x="259.7" y="24.5">+3.3V</text>
<text x="43.1" y="34.1">Q2</text>
<text x="102.6" y="32.6">P0</text>
<text x="102.6" y="35.2">P1</text>
<text x="109.9" y="34.2" transform="rotate(-90 109.9 34.2)">VCC</text>
<text x="112.3" y="32.6">P=R</text>
<text x="244.1" y="30.1">VI</text>
<text x="249.6" y="34.3" transform="rotate(-90 249.6 34.3)">GND</text>
<text x="251.2" y="30.1">VO</text>
<text x="43.4" y="36.4">MMBT3904</text>
<text x="102.6" y="37.7">P2</text>
<text x="102.6" y="40.3">P3</text>
<text x="167.7" y="38.4">+5V</text>
<text x="38.8" y="44.7">GND</text>
<text x="39.4" y="46.6">/CS1</text>
<text x="58.3" y="46.6">/CS2</text>
<text x="102.6" y="42.8">P4</text>
<text x="102.6" y="45.3">P5</text>
<text x="102.6" y="47.9">P6</text>
<text x="247.1" y="43.4">GND</text>
<text x="39.4" y="49.1">/CS12</text>
<text x="39.4" y="51.7">RSW</text>
<text x="56.1" y="49.1">/SLTSL</text>
<text x="56.9" y="51.7">/RFSH</text>
<text x="102.6" y="50.4">P7</text>
<text x="106" y="53">74LS688</text>
<text x="108.2" y="50.5">U1</text>
<text x="174.7" y="51">GND</text>
<text x="203.3" y="51.1">+5V</text>
<text x="39.4" y="54.2">/WAIT</text>
<text x="39.4" y="56.8">/M1</text>
<text x="39.4" y="59.3">/IORQ</text>
<text x="54.9" y="56.8">/BUSDIR</text>
<text x="56.4" y="59.3">/MERQ</text>
<text x="58.9" y="54.2">/INT</text>
<text x="85.1" y="58.8">+5V</text>
<text x="102.6" y="55.5">R0</text>
<text x="102.6" y="58">R1</text>
<text x="148.3" y="56.8">D0</text>
<text x="148.3" y="59.3">D1</text>
<text x="169.5" y="57.1" transform="rotate(-90 169.5 57.1)">VCC</text>
<text x="197.6" y="56.4">RN1</text>
<text x="197.8" y="58.7">10K</text>
<text x="39.4" y="61.8">/WR</text>
<text x="39.4" y="64.4">/RESET</text>
<text x="58.1" y="64.4">RSW</text>
<text x="59.2" y="61.8">/RD</text>
<text x="102.6" y="65.7">R4</text>
<text x="102.6" y="60.6">R2</text>
<text x="102.6" y="63.1">R3</text>
<text x="148.3" y="61.8">D2</text>
<text x="148.3" y="64.4">D3</text>
<text x="185.6" y="64.4">DCD</text>
<text x="187.7" y="61.8">RI</text>
<text x="39.4" y="66.9">A9</text>
<text x="39.4" y="69.5">A11</text>
<text x="49.7" y="70.8">P1</text>
<text x="59" y="69.5">A10</text>
<text x="59" y="66.9">A15</text>
<text x="102.6" y="68.2">R5</text>
<text x="102.6" y="70.7">R6</text>
<text x="148.3" y="66.9">D4</text>
<text x="148.3" y="69.5">D5</text>
<text x="185.8" y="66.9">DSR</text>
<text x="186" y="69.5">CTS</text>
<text x="248.2" y="67.7">+3.3V</text>
<text x="264.7" y="68.9">+3.3V</text>
<text x="39.4" y="72">A7</text>
<text x="39.4" y="74.5">A12</text>
<text x="39.4" y="77.1">A14</text>
<text x="46.1" y="73.3">MSX_SLOT</text>
<text x="59" y="77.1">A13</text>
<text x="59.9" y="72">A6</text>
<text x="59.9" y="74.5">A8</text>
<text x="83.3" y="75.2">GND</text>
<text x="102.6" y="73.3">R7</text>
<text x="148.3" y="72">D6</text>
<text x="148.3" y="74.5">D7</text>
<text x="184.8" y="77.1">OUT1</text>
<text x="39.4" y="79.6">A1</text>
<text x="39.4" y="82.2">A3</text>
<text x="59.9" y="82.2">A2</text>
<text x="59.9" y="79.6">A0</text>
<text x="102.6" y="78.4">G</text>
<text x="109.9" y="79.2" transform="rotate(-90 109.9 79.2)">GND</text>
<text x="123.2" y="81.6">+5V</text>
<text x="148.3" y="82.2">A1</text>
<text x="148.3" y="79.6">A0</text>
<text x="185.9" y="79.6">DTR</text>
<text x="186" y="82.2">RTS</text>
<text x="39.4" y="84.7">A5</text>
<text x="39.4" y="87.2">D1</text>
<text x="39.4" y="89.8">D3</text>
<text x="59.9" y="84.7">A4</text>
<text x="59.9" y="87.2">D0</text>
<text x="59.9" y="89.8">D2</text>
<text x="148.3" y="87.2">CS0</text>
<text x="148.3" y="89.8">CS1</text>
<text x="148.3" y="84.7">A2</text>
<text x="167.8" y="89.8">U2</text>
<text x="184.8" y="84.7">OUT2</text>
<text x="238.2" y="85.3">GND</text>
<text x="39.4" y="92.3">D5</text>
<text x="39.4" y="94.9">D7</text>
<text x="59.9" y="94.9">D6</text>
<text x="59.9" y="92.3">D4</text>
<text x="107.4" y="90.4">GND</text>
<text x="148.3" y="92.3">CS2</text>
<text x="166.4" y="92.4">16550</text>
<text x="235.5" y="92.3">GPIO0</text>
<text x="235.5" y="94.9">GPIO1/TXD</text>
<text x="248.3" y="93.4" transform="rotate(-90 248.3 93.4)">VCC</text>
<text x="256.3" y="92.3">RST</text>
<text x="20.4" y="96.9">+5V</text>
<text x="24.8" y="101.8">GND</text>
<text x="39.4" y="97.4">GND</text>
<text x="39.4" y="99.9">GND</text>
<text x="55.9" y="97.4">CLOCK</text>
<text x="58.4" y="99.9">SW1</text>
<text x="116.5" y="96.2">+5V</text>
<text x="148.3" y="97.4">XIN</text>
<text x="184.6" y="99.9">SOUT</text>
<text x="186.5" y="97.4">SIN</text>
<text x="235.5" y="97.4">GPIO2</text>
<text x="235.5" y="99.9">GPIO3/RXD</text>
<text x="257.4" y="97.4">EN</text>
<text x="39.4" y="102.5">+5V</text>
<text x="39.4" y="105">+5V</text>
<text x="39.4" y="107.6">SOUNDIN</text>
<text x="58" y="105">+12V</text>
<text x="58.4" y="102.5">SW2</text>
<text x="58.5" y="107.6">-12V</text>
<text x="87.7" y="105.8">+5V</text>
<text x="111.2" y="104.4">GND</text>
<text x="121.3" y="107.8" transform="rotate(-90 121.3 107.8)">Vcc</text>
<text x="148.3" y="105">XOUT</text>
<text x="183.3" y="107.6">RXRDY</text>
<text x="235.5" y="102.5">GPIO4</text>
<text x="235.5" y="105">GPIO5</text>
<text x="235.5" y="107.6">GPIO12</text>
<text x="246.5" y="105.1">U3</text>
<text x="256" y="102.5">ADC</text>
<text x="256.4" y="107.6">CS0</text>
<text x="97.2" y="111.3">ACO-1.8342MHz</text>
<text x="109.6" y="109">X2</text>
<text x="121.7" y="110.1">OUT</text>
<text x="148.3" y="112.6">WR</text>
<text x="183.5" y="110.1">TXRDY</text>
<text x="185.3" y="112.6">DDIS</text>
<text x="235.5" y="112.6">GPIO14</text>
<text x="235.5" y="110.1">GPIO13</text>
<text x="244" y="108.9">ESP-12E</text>
<text x="254.4" y="112.6">GPIO9</text>
<text x="255.3" y="110.1">MISO</text>
<text x="121.3" y="114.3" transform="rotate(-90 121.3 114.3)">GND</text>
<text x="148.3" y="115.2">WR</text>
<text x="148.3" y="117.7">RD</text>
<text x="235.5" y="115.2">GPIO15</text>
<text x="235.5" y="117.7">GPIO16</text>
<text x="253.4" y="115.2">GPIO10</text>
<text x="255.3" y="117.7">MOSI</text>
<text x="47" y="124.8">+5V</text>
<text x="118.8" y="122.2">GND</text>
<text x="148.3" y="120.3">RD</text>
<text x="148.3" y="122.8">ADS</text>
<text x="148.3" y="125.3">INTR</text>
<text x="180.6" y="122.8">BAUDOUT</text>
<text x="248.3" y="121.7" transform="rotate(-90 248.3 121.7)">GND</text>
<text x="255" y="120.3">SCLK</text>
<text x="76.9" y="129.1">MMBT3904</text>
<text x="84.1" y="126.8">Q1</text>
<text x="148.3" y="127.9">MR</text>
<text x="169.5" y="130" transform="rotate(-90 169.5 130)">GND</text>
<text x="184.6" y="127.9">RCLK</text>
<text x="245.8" y="129.8">GND</text>
<text x="54.1" y="136.1">GND</text>
<text x="87.1" y="137.4">GND</text>
<text x="34" y="140.6">C1+</text>
<text x="48.9" y="142.2" transform="rotate(-90 48.9 142.2)">VCC</text>
<text x="59.2" y="140.6">C2+</text>
<text x="139.1" y="139.9">GND</text>
<text x="167.1" y="139.9">GND</text>
<text x="215.8" y="143.9" transform="rotate(-90 215.8 143.9)">+3.3V</text>
<text x="238.6" y="143.9" transform="rotate(-90 238.6 143.9)">+3.3V</text>
<text x="260.2" y="143.9" transform="rotate(-90 260.2 143.9)">+3.3V</text>
<text x="280.5" y="143.9" transform="rotate(-90 280.5 143.9)">+3.3V</text>
<text x="34" y="148.2">C1-</text>
<text x="59.6" y="148.2">C2-</text>
<text x="195.5" y="148.2">Q3</text>
<text x="218.3" y="148.2">Q4</text>
<text x="239.9" y="148.2">Q5</text>
<text x="260.2" y="148.2">Q6</text>
<text x="44.8" y="155.9">MAX202</text>
<text x="47.1" y="153.3">U5</text>
<text x="59.1" y="153.3">VS+</text>
<text x="191.1" y="150.5">2N7002</text>
<text x="214" y="150.5">2N7002</text>
<text x="235.6" y="150.5">2N7002</text>
<text x="255.9" y="150.5">2N7002</text>
<text x="59.5" y="160.9">VS-</text>
<text x="89.7" y="160.8">DB9_Male_MountingHoles</text>
<text x="99.8" y="158.5">J1</text>
<text x="215.8" y="157.2" transform="rotate(-90 215.8 157.2)">+5V</text>
<text x="238.6" y="157.2" transform="rotate(-90 238.6 157.2)">+5V</text>
<text x="260.2" y="157.2" transform="rotate(-90 260.2 157.2)">+5V</text>
<text x="280.5" y="157.2" transform="rotate(-90 280.5 157.2)">+5V</text>
<text x="34" y="166">T1IN</text>
<text x="56.7" y="166">T1OUT</text>
<text x="83.3" y="162.8">GND</text>
<text x="34" y="171.1">T2IN</text>
<text x="56.7" y="171.1">T2OUT</text>
<text x="34" y="176.1">R1OUT</text>
<text x="58.4" y="176.1">R1IN</text>
<text x="34" y="181.2">R2OUT</text>
<text x="58.4" y="181.2">R2IN</text>
<text x="48.9" y="187.2" transform="rotate(-90 48.9 187.2)">GND</text>
<text x="93.4" y="197.1">GND</text>
<text x="46.4" y="198.4">GND</text>
</g>
<g font-size="1.8">
<text x="92.7" y="34.3">A4</text>
<text x="92.7" y="31.7">A3</text>
<text x="92.7" y="36.8">A5</text>
<text x="92.7" y="41.9">A7</text>
<text x="92.7" y="39.4">A6</text>
<text x="141" y="58.4">D1</text>
<text x="141" y="55.9">D0</text>
<text x="141" y="61">D2</text>
<text x="141" y="63.5">D3</text>
<text x="31.7" y="71.1">A7</text>
<text x="31.7" y="66">A9</text>
<text x="31.7" y="68.6">A11</text>
<text x="63.2" y="68.6">20 A10</text>
<text x="63.2" y="66">18 A15</text>
<text x="67.3" y="71.1">A6</text>
<text x="141" y="71.1">D6</text>
<text x="141" y="68.6">D5</text>
<text x="141" y="66">D4</text>
<text x="31.7" y="73.7">A12</text>
<text x="31.7" y="76.2">A14</text>
<text x="63.2" y="76.2">26 A13</text>
<text x="67.3" y="73.7">A8</text>
<text x="141" y="73.7">D7</text>
<text x="31.7" y="81.3">A3</text>
<text x="31.7" y="83.8">A5</text>
<text x="31.7" y="78.7">A1</text>
<text x="67.3" y="83.8">A4</text>
<text x="67.3" y="81.3">A2</text>
<text x="67.3" y="78.7">A0</text>
<text x="141" y="78.7">A0</text>
<text x="141" y="81.3">A1</text>
<text x="141" y="83.8">A2</text>
<text x="33" y="86.4">D1</text>
<text x="33" y="88.9">D3</text>
<text x="68.6" y="88.9">D2</text>
<text x="68.6" y="86.4">D0</text>
<text x="33" y="91.4">D5</text>
<text x="33" y="94">D7</text>
<text x="68.6" y="91.4">D4</text>
<text x="68.6" y="94">D6</text>
</g>
<g font-size="1.6" fill="#008484">
<text x="42.5" y="21.3">R3</text>
<text x="42.5" y="23.5">1K</text>
<text x="109.6" y="19.8">C9</text>
<text x="109.6" y="21.1">0.1UF</text>
<text x="26.5" y="29.7">10K</text>
<text x="26.9" y="27.6">R4</text>
<text x="226.4" y="33.9">0.1UF</text>
<text x="227.5" y="31.4">C5</text>
<text x="265" y="31.5">C6</text>
<text x="265.2" y="33.6">10UF</text>
<text x="169.2" y="41.4">C7</text>
<text x="169.3" y="42.6">0.1UF</text>
<text x="237.8" y="75.7">C8</text>
<text x="252.1" y="72">WIFI ON/OFF</text>
<text x="268.7" y="75.9">R13</text>
<text x="237.9" y="78.2">0.1UF</text>
<text x="250.4" y="80.9">S1</text>
<text x="268.6" y="78.1">1K</text>
<text x="109.8" y="96">C10</text>
<text x="110.9" y="98.5">0.1UF</text>
<text x="90.8" y="112.8">R1</text>
<text x="90.8" y="114.9">1K</text>
<text x="47.6" y="126.5">C11</text>
<text x="48.6" y="127.7">0.1UF</text>
<text x="100.2" y="131.7">10K</text>
<text x="100.6" y="130.4">R2</text>
<text x="21.8" y="143.1">C1</text>
<text x="72.6" y="143.1">C2</text>
<text x="206.2" y="138.9" transform="rotate(-90 206.2 138.9)">10K</text>
<text x="208.8" y="138.4" transform="rotate(-90 208.8 138.4)">R5</text>
<text x="229.1" y="138.9" transform="rotate(-90 229.1 138.9)">10K</text>
<text x="231.6" y="138.4" transform="rotate(-90 231.6 138.4)">R7</text>
<text x="250.7" y="138.9" transform="rotate(-90 250.7 138.9)">10K</text>
<text x="253.2" y="138.4" transform="rotate(-90 253.2 138.4)">R9</text>
<text x="271" y="138.9" transform="rotate(-90 271 138.9)">10K</text>
<text x="273.5" y="138.9" transform="rotate(-90 273.5 138.9)">R11</text>
<text x="20.7" y="145.7">0.1UF</text>
<text x="71.5" y="145.7">0.1UF</text>
<text x="72.7" y="148.1">C3</text>
<text x="72.8" y="149.3">0.1UF</text>
<text x="72.7" y="155.7">C4</text>
<text x="206.2" y="152.8" transform="rotate(-90 206.2 152.8)">10K</text>
<text x="208.8" y="152.4" transform="rotate(-90 208.8 152.4)">R6</text>
<text x="229.1" y="152.8" transform="rotate(-90 229.1 152.8)">10K</text>
<text x="231.6" y="152.4" transform="rotate(-90 231.6 152.4)">R8</text>
<text x="250.7" y="152.8" transform="rotate(-90 250.7 152.8)">10K</text>
<text x="253.2" y="152.8" transform="rotate(-90 253.2 152.8)">R10</text>
<text x="271" y="152.8" transform="rotate(-90 271 152.8)">10K</text>
<text x="273.5" y="152.8" transform="rotate(-90 273.5 152.8)">R12</text>
<text x="72.8" y="156.9">0.1UF</text>
</g>
</svg>
